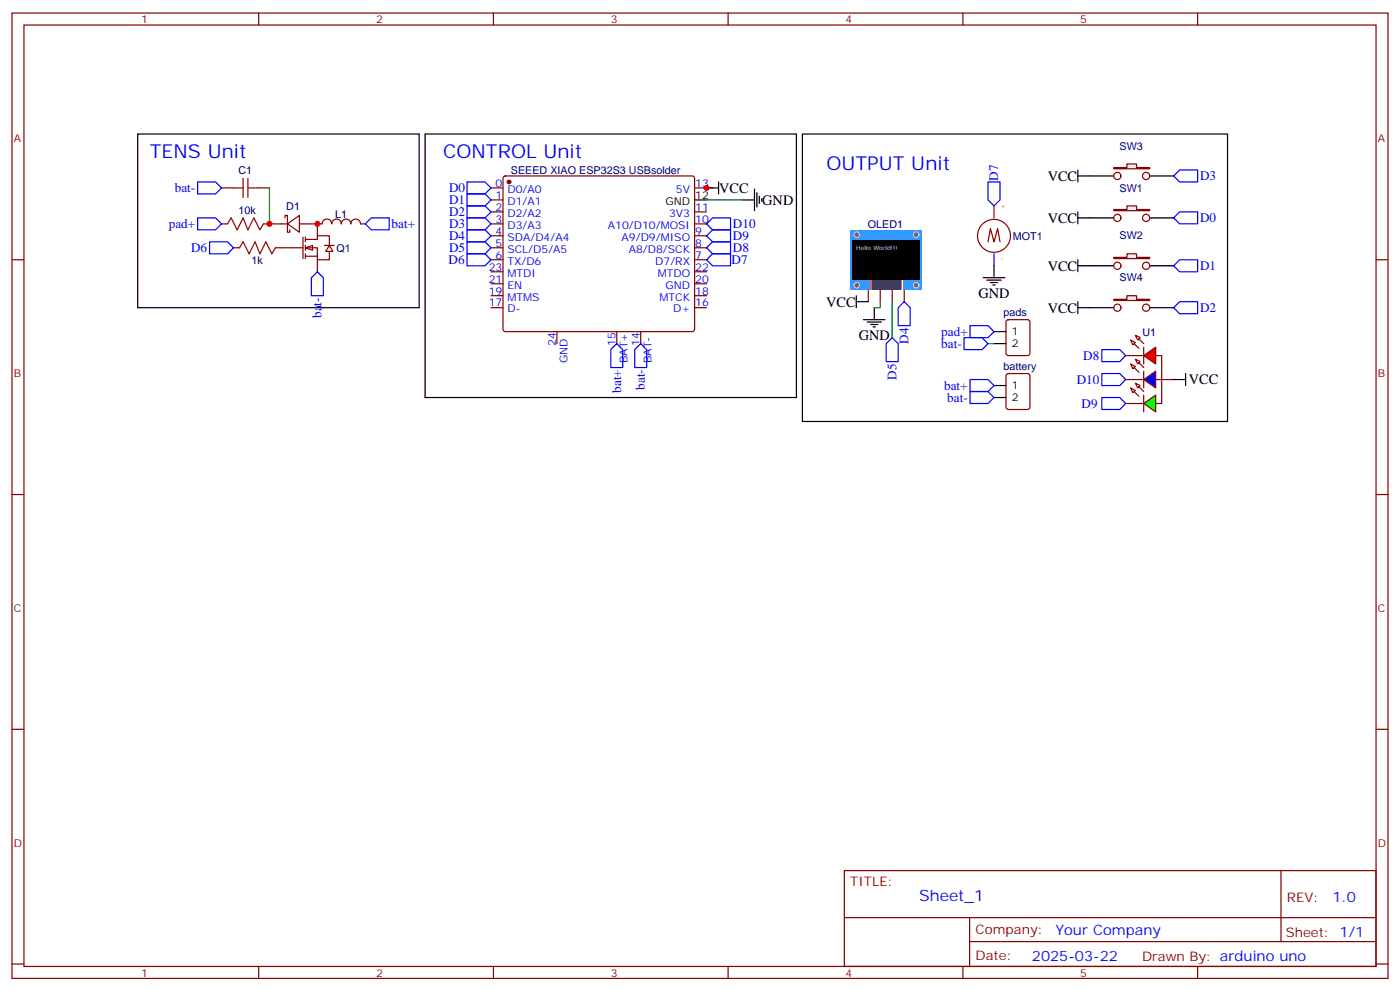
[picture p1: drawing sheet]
<svg xmlns="http://www.w3.org/2000/svg" width="412mm" height="292mm" viewBox="0 0 412 292" stroke-linecap="round" stroke-linejoin="round" font-family="sans-serif">
<g fill="none" stroke="#870000" stroke-width=".35">
<path d="M3.5 3.8h405.4v284.4h-405.4zM7.1 7.4h398.2v277.3h-398.2zM76.2 3.8v3.6M145.3 3.8v3.6M214.5 3.8v3.6M283.6 3.8v3.6M352.8 3.8v3.6M65.3 55.4h3.5M75.8 55.4h3.6M144.6 55.4h3.6M144.6 58.9h3.6M148.4 52l.5-.2h55l.5 .2 .2 .5v44.5l-.2 .5-.5 .2h-55l-.5-.3-.2-.4v-44.5z"/>
<path d="M204.6 55.4h3.5M3.5 76.5h3.6M79.4 65.9h5.3M84 64.2v-.7h.7v4.9h.7v-.7M84.7 65.9l3.5-2.4v4.9zM88.2 65.9h6.7a1.41 1.41 0 0 1 1.4-1.4 1.41 1.41 0 0 1 1.4 1.4 1.41 1.41 0 0 1 1.4-1.4 1.41 1.41 0 0 1 1.4 1.4 1.41 1.41 0 0 1 1.5-1.4 1.41 1.41 0 0 1 1.4 1.4 1.41 1.41 0 0 1 1.4-1.4 1.41 1.41 0 0 1 1.4 1.4h1.4M144.6 76.5h3.6M144.6 62.4h3.6M144.6 65.9h3.6M144.6 69.5h3.6M144.6 73h3.6M204.6 76.5h3.5"/>
<path d="M204.6 62.4h3.5M204.6 65.9h3.5M204.6 69.5h3.5M204.6 73h3.5M405.3 76.5h3.6M144.6 80h3.6M144.6 83.6h3.6M144.6 87.1h3.6M144.6 90.6h3.6M164 97.7v3.5M181.7 97.7v3.5M188.7 97.7v3.5"/>
<path d="M204.6 80h3.5M204.6 83.6h3.5M204.6 87.1h3.5M204.6 90.6h3.5M3.5 145.7h3.6M405.3 145.7h3.6M3.5 214.8h3.6M405.3 214.8h3.6M248.7 256.4h156.6v28.3h-156.6zM377.3 256.5v20.8M248.7 270.3h156.5M285.6 277.3h119.6"/>
<path d="M285.6 270.3v14.1M3.5 284h3.6M76.2 284.7v3.5M145.3 284.7v3.5M214.5 284.7v3.5M283.6 284.7v3.5M352.8 284.7v3.5M405.3 284h3.6"/>
</g>
<circle cx="149.9" cy="53.6" r=".53" fill="#870000" stroke="#870000" stroke-width=".35"/>
<path d="M204.6 58.9h3.5" fill="none" stroke="#000" stroke-width=".35"/>
<path d="M68.8 55.4h2.8M71.6 52.5v5.7M73 55.4h2.8M73 52.5v5.7" fill="none" stroke="#a10000" stroke-width=".35"/>
<g fill="#fff" stroke="#870000" stroke-width=".35">
<path d="M90 73l2.1-.7v1.4z"/>
<path d="M97 72.3l1.1 1.7h-2.1z"/>
</g>
<g fill="none" stroke="#870000" stroke-width=".35">
<path d="M65.3 65.9h1.7M68.8 73h1.8M77.6 65.9h1.8M81.1 73h8.2M89.3 69.8v6.4M90 70.5h3.5v-1h3.5v2.8M90 73h3.5v3.5h3.5v-2.5M90 75.5h3.5M90 69.8v1.4M90 72.3v1.4M90 74.8v1.4M93.5 65.9v3.6"/>
<path d="M93.5 76.5v3.5M95.6 72.3h2.8M296.6 110.2l.4-.2h5.7l.6 .5 .1 9.4-.5 .7h-5.9l-.6-.4-.1-9.5z"/>
</g>
<path d="M67 65.9l1.1-1.7 1.7 3.5 1.8-3.5 1.4 3.5 1.8-3.5 1.8 3.5 1-1.8M70.6 73l1-1.8 1.8 3.6 1.7-3.6 1.5 3.6 1.7-3.6 1.8 3.6 1-1.8" fill="none" stroke="#a10000" stroke-width=".35"/>
<path d="M321 64.2h7.1M338.7 64.2h7M292.8 113.6h3.5M292.8 117.1h3.5" fill="none" stroke="#000" stroke-width=".35"/>
<path d="M328.1 61.7h3.9v-1.1h2.8v1.1h3.9v.4h-10.6z" fill="#f0f0f0" stroke="#870000" stroke-width=".35"/>
<g fill="none" stroke="#870000" stroke-width=".35">
<circle cx="329.1" cy="64.2" r="1.06"/>
<circle cx="337.6" cy="64.2" r="1.06"/>
</g>
<path d="M321 78.3h7.1M338.7 78.3h7" fill="none" stroke="#000" stroke-width=".35"/>
<path d="M328.1 75.8h3.9v-1h2.8v1h3.9v.4h-10.6z" fill="#f0f0f0" stroke="#870000" stroke-width=".35"/>
<g fill="none" stroke="#870000" stroke-width=".35">
<path d="M334.4 98.7l1.4 .7-.7 .8zM333 100.2l1.4 .7-.7 .7zM335.1 104.7h1.8M336.9 102.3v4.9M340.4 104.7h1.8v7.1"/>
<circle cx="329.1" cy="78.3" r="1.06"/>
<circle cx="337.6" cy="78.3" r="1.06"/>
</g>
<g fill="#870000" stroke="#870000" stroke-width=".35">
<path d="M334.1 101.2l1.4 1.4z"/>
<path d="M335.5 99.8l1.4 1.4z"/>
</g>
<path d="M336.9 104.7l3.5-2.4v4.9z" fill="#f00" stroke="#870000" stroke-width=".35"/>
<path d="M331.6 104.7h3.5M331.6 111.8h3.5M342.2 111.8h3.5" fill="none" stroke="#870000" stroke-width=".35"/>
<path d="M336.9 111.8l3.5-2.5v5z" fill="#00f" stroke="#870000" stroke-width=".35"/>
<path d="M331.6 118.9h3.5M333 107.2l1.4 .7-.7 .7zM334.4 105.8l1.4 .7-.7 .7zM335.1 111.8h1.8M336.9 109.3v5M340.4 111.8h1.8" fill="none" stroke="#870000" stroke-width=".35"/>
<g fill="#870000" stroke="#870000" stroke-width=".35">
<path d="M335.5 106.9l1.4 1.4z"/>
<path d="M334.1 108.3l1.4 1.4z"/>
</g>
<path d="M336.9 118.9l3.5-2.5v4.9z" fill="#0f0" stroke="#870000" stroke-width=".35"/>
<g fill="none" stroke="#870000" stroke-width=".35">
<path d="M291 71.2l.7-3.9 1.1 3.9 1.1-3.9 .7 3.9M255.8 85.3v3.6M259.3 85.3v3.6M262.8 85.3v3.6M266.3 85.3v3.6M296.6 94.4l.4-.2h5.7l.6 .4 .1 9.4-.5 .7h-5.9l-.6-.4-.1-9.4zM333 114.3l1.4 .7-.7 .7zM334.4 112.9l1.4 .7-.7 .7zM335.1 118.9h1.8M336.9 116.4v4.9M342.2 111.8v7.1h-1.8"/>
<circle cx="292.8" cy="69.5" r="4.9"/>
</g>
<g fill="#870000" stroke="#870000" stroke-width=".35">
<path d="M335.5 113.9l1.4 1.4z"/>
<path d="M334.1 115.3l1.4 1.4z"/>
</g>
<path d="M58.2 64.2h5.3l1.8 1.7-1.8 1.8h-5.3zM61.7 71.2h5.3l1.8 1.8-1.8 1.8h-5.3zM292.8 74.8v3.5" fill="none" stroke="#00f" stroke-width=".35"/>
<path d="M292.8 60.6v3.6" fill="none" stroke="#f00" stroke-width=".35"/>
<path d="M40.6 39.5h82.9v51.1h-82.9zM236.4 39.5h125.2v84.6h-125.2zM292.8 97.7h3.5M292.8 101.2h3.5" fill="none" stroke="#000" stroke-width=".35"/>
<path d="M79.4 55.4v10.5" fill="none" stroke="#008700" stroke-width=".35"/>
<path d="M250.5 67.7h21.1v17.6h-21.1z" fill="#39f"/>
<g fill="#666" stroke="#ccc" stroke-width=".35">
<circle cx="252.4" cy="84" r=".81"/>
<circle cx="269.9" cy="84" r=".81"/>
<circle cx="252.4" cy="69.1" r=".81"/>
<circle cx="269.9" cy="69.1" r=".81"/>
</g>
<path d="M256.3 82.5h9.5v2.8h-9.5z" fill="#fff"/>
<g fill="#fc0">
<path d="M256.4 82.5h.4v2.8h-.4z"/>
<path d="M265.3 82.5h.4v2.8h-.4z"/>
</g>
<path d="M256.9 82.5h8.3v2.8h-8.3z" fill="#333"/>
<path d="M251.2 70.9h19.7v11.7h-19.7z" fill="#000"/>
<g fill="none" stroke="#000" stroke-width=".35">
<path d="M317.5 50.1v3.5M317.5 51.8h10.6M338.7 51.8h7M317.5 64.2h3.5M317.5 62.4v3.5M317.5 76.5v3.5M317.5 78.3h3.5M252.2 88.9h3.6M252.2 87.1v3.5M254.4 94.2h6.3M255.4 94.9h4.2M256.5 95.6h2.1"/>
<path d="M257.2 96.3h.7M257.5 90.6v3.6M345.7 111.8h3.5M349.2 110v3.6"/>
</g>
<path d="M345.7 51.8l1.8-1.7h5.3v3.5h-5.3zM345.7 64.2l1.8-1.8h5.3v3.5h-5.3zM345.7 78.3l1.8-1.8h5.3v3.5h-5.3zM262.8 99.4l1.8 1.8v5.3h-3.5v-5.3zM266.3 88.9l1.8 1.7v5.3h-3.5v-5.3zM324.6 103h5.2l1.8 1.7-1.8 1.8h-5.2zM324.6 110h5.2l1.8 1.8-1.8 1.8h-5.2zM324.6 117.1h5.2l1.8 1.8-1.8 1.7h-5.2z" fill="none" stroke="#00f" stroke-width=".35"/>
<path d="M259.3 88.9v1.7h-1.8M262.8 88.9v10.5" fill="none" stroke="#008700" stroke-width=".35"/>
<path d="M328.1 49.4h3.9v-1.1h2.8v1.1h3.9v.3h-10.6z" fill="#f0f0f0" stroke="#870000" stroke-width=".35"/>
<g fill="none" stroke="#870000" stroke-width=".35">
<circle cx="329.1" cy="51.8" r="1.06"/>
<circle cx="337.6" cy="51.8" r="1.06"/>
</g>
<path d="M345.7 90.6l1.8-1.7h5.3v3.5h-5.3z" fill="none" stroke="#00f" stroke-width=".35"/>
<path d="M317.5 90.6h10.6M317.5 88.9v3.5M338.7 90.6h7" fill="none" stroke="#000" stroke-width=".35"/>
<path d="M328.1 88.2h3.9v-1.1h2.8v1.1h3.9v.3h-10.6z" fill="#f0f0f0" stroke="#870000" stroke-width=".35"/>
<g fill="none" stroke="#870000" stroke-width=".35">
<circle cx="329.1" cy="90.6" r="1.06"/>
<circle cx="337.6" cy="90.6" r="1.06"/>
</g>
<g fill="none" stroke="#000" stroke-width=".35">
<path d="M125.2 39.5h109.4v77.6h-109.4zM208.1 55.4h3.6M211.7 53.6v3.5M218.7 58.9h3.5M222.2 55.7v6.4M223 56.8v4.2M223.7 57.8v2.1M224.4 58.5v.7M292.8 78.3v3.5M289.6 81.8h6.4M290.7 82.5h4.2M291.7 83.2h2.2"/>
<path d="M292.5 83.9h.7"/>
</g>
<g fill="none" stroke="#00f" stroke-width=".35">
<path d="M58.2 53.6h5.3l1.8 1.8-1.8 1.7h-5.3zM137.6 53.6h5.3l1.7 1.8-1.7 1.7h-5.3zM137.6 57.1h5.3l1.7 1.8-1.7 1.7h-5.3zM291 53.6h3.6v5.3l-1.8 1.7-1.8-1.7zM107.6 65.9l1.8-1.7h5.3v3.5h-5.3zM137.6 74.8h5.3l1.7 1.7-1.7 1.8h-5.3zM137.6 71.2h5.3l1.7 1.8-1.7 1.8h-5.3zM137.6 67.7h5.3l1.7 1.8-1.7 1.7h-5.3zM137.6 64.2h5.3l1.7 1.7-1.7 1.8h-5.3zM137.6 60.6h5.3l1.7 1.8-1.7 1.8h-5.3zM208.1 76.5l1.8-1.7h5.3v3.5h-5.3zM208.1 73l1.8-1.8h5.3v3.6h-5.3z"/>
<path d="M208.1 69.5l1.8-1.8h5.3v3.5h-5.3zM208.1 65.9l1.8-1.7h5.3v3.5h-5.3zM93.5 80l1.7 1.8v5.3h-3.5v-5.3zM284 99.4h5.3l1.7 1.8-1.7 1.8h-5.3zM285.8 95.9h5.2l1.8 1.8-1.8 1.7h-5.2zM181.7 101.2l1.7 1.8v5.3h-3.5v-5.3zM188.7 101.2l1.8 1.8v5.3h-3.5v-5.3zM285.8 111.8h5.2l1.8 1.8-1.8 1.7h-5.2zM285.8 115.3h5.2l1.8 1.8-1.8 1.8h-5.2z"/>
</g>
<path d="M208.1 55.4h1.8M208.1 58.9h10.6M291 101.2h1.8" fill="none" stroke="#008700" stroke-width=".35"/>
<g fill="#c00">
<circle cx="93.5" cy="65.9" r=".88"/>
<circle cx="79.4" cy="65.9" r=".88"/>
<circle cx="208.1" cy="55.4" r=".88"/>
</g>
<g font-size="5.6" fill="#00f">
<text x="44.1" y="46.5">TENS Unit</text>
<text x="130.5" y="46.5">CONTROL Unit</text>
<text x="243.4" y="50.1">OUTPUT Unit</text>
</g>
<text font-size="4.6" fill="#00f" x="270.8" y="265.5">Sheet_1</text>
<g font-size="4.2">
<text x="308.6" y="53.3">VCC</text>
<text x="211.8" y="56.8">VCC</text>
<text x="224.5" y="60.3">GND</text>
<text x="308.6" y="65.6">VCC</text>
<text x="308.6" y="79.7">VCC</text>
<text x="288.2" y="87.9">GND</text>
<text x="243.3" y="90.3">VCC</text>
<text x="308.6" y="92.1">VCC</text>
<text x="252.9" y="100.2">GND</text>
<text x="350.2" y="113.2">VCC</text>
</g>
<g font-size="4.2" fill="#00f">
<text x="392.5" y="265.7">1.0</text>
<text x="310.9" y="275.3">Your Company</text>
<text x="304" y="283.1">2025-03-22</text>
</g>
<g font-size="3.9" fill="#00f">
<text x="294.1" y="53.3" transform="rotate(-90 294.1 53.3)">D7</text>
<text x="353.5" y="53.1">D3</text>
<text x="51.5" y="56.6">bat-</text>
<text x="132.3" y="56.6">D0</text>
<text x="132.3" y="60.1">D1</text>
<text x="132.3" y="63.7">D2</text>
<text x="353.5" y="65.5">D0</text>
<text x="49.7" y="67.2">pad+</text>
<text x="115.4" y="67.2">bat+</text>
<text x="132.3" y="70.7">D4</text>
<text x="132.3" y="67.2">D3</text>
<text x="215.9" y="67.2">D10</text>
<text x="215.9" y="70.8">D9</text>
<text x="56.3" y="74.2">D6</text>
<text x="132.1" y="77.8">D6</text>
<text x="132.3" y="74.2">D5</text>
<text x="215.5" y="77.8">D7</text>
<text x="215.9" y="74.3">D8</text>
<text x="353.5" y="79.6">D1</text>
<text x="94.7" y="93.7" transform="rotate(-90 94.7 93.7)">bat-</text>
<text x="353.5" y="91.9">D2</text>
<text x="267.6" y="101.2" transform="rotate(-90 267.6 101.2)">D4</text>
<text x="277.3" y="98.9">pad+</text>
<text x="277.3" y="102.5">bat-</text>
<text x="319.1" y="106">D8</text>
<text x="264.1" y="111.8" transform="rotate(-90 264.1 111.8)">D5</text>
<text x="317.2" y="113">D10</text>
<text x="182.9" y="115.7" transform="rotate(-90 182.9 115.7)">bat+</text>
<text x="190" y="114.8" transform="rotate(-90 190 114.8)">bat-</text>
<text x="278.1" y="114.8">bat+</text>
<text x="279" y="118.3">bat-</text>
<text x="318.6" y="120.2">D9</text>
</g>
<g font-size="3.9" fill="#800">
<text x="250.5" y="261">TITLE:</text>
<text x="379.1" y="265.7">REV:</text>
<text x="287.4" y="275.2">Company:</text>
<text x="378.7" y="275.8">Sheet: 1/1</text>
<text x="287.4" y="282.9">Date:</text>
<text x="336.4" y="283">Drawn By: arduino uno</text>
</g>
<g font-size="3.2" fill="#800">
<text x="41.6" y="6.8">1</text>
<text x="110.8" y="6.8">2</text>
<text x="179.9" y="6.8">3</text>
<text x="249.1" y="6.8">4</text>
<text x="318.2" y="6.8">5</text>
<text x="4.1" y="41.9">A</text>
<text x="405.9" y="41.9">A</text>
<text x="4.1" y="111.1">B</text>
<text x="405.9" y="111.1">B</text>
<text x="4.1" y="180.2">C</text>
<text x="405.9" y="180.2">C</text>
<text x="4.1" y="249.4">D</text>
<text x="405.9" y="249.4">D</text>
<text x="41.6" y="287.7">1</text>
<text x="110.8" y="287.7">2</text>
<text x="179.9" y="287.7">3</text>
<text x="249.1" y="287.7">4</text>
<text x="318.2" y="287.7">5</text>
</g>
<g font-size="3.2" fill="#000080">
<text x="329.8" y="44.1">SW3</text>
<text x="70.2" y="51.2">C1</text>
<text x="150.5" y="51.2">SEEED XIAO ESP32S3 USBsolder</text>
<text x="329.8" y="56.4">SW1</text>
<text x="70.2" y="63.1">10k</text>
<text x="84.3" y="61.8">D1</text>
<text x="98.8" y="64.2">L1</text>
<text x="255.7" y="67.1">OLED1</text>
<text x="298.4" y="70.6">MOT1</text>
<text x="329.8" y="70.5">SW2</text>
<text x="74.1" y="77.7">1k</text>
<text x="99.1" y="74.1">Q1</text>
<text x="329.8" y="82.9">SW4</text>
<text x="295.6" y="93.1">pads</text>
<text x="336.6" y="98.8">U1</text>
<text x="295.6" y="109">battery</text>
</g>
<g font-size="3.2" fill="#00f">
<text x="146" y="55">0</text>
<text x="146" y="58.5">1</text>
<text x="149.5" y="56.8">D0/A0</text>
<text x="199.1" y="56.8">5V</text>
<text x="204.8" y="55">13</text>
<text x="146" y="62.1">2</text>
<text x="146" y="65.6">3</text>
<text x="149.5" y="60.3">D1/A1</text>
<text x="149.5" y="63.8">D2/A2</text>
<text x="197.1" y="63.8">3V3</text>
<text x="204.8" y="65.6">10</text>
<text x="204.8" y="62.1">11</text>
<text x="146" y="69.1">4</text>
<text x="149.5" y="67.3">D3/A3</text>
<text x="149.5" y="70.9">SDA/D4/A4</text>
<text x="179.1" y="67.3">A10/D10/MOSI</text>
<text x="183.1" y="70.9">A9/D9/MISO</text>
<text x="204.8" y="69.1">9</text>
<text x="146" y="72.6">5</text>
<text x="146" y="76.2">6</text>
<text x="149.5" y="74.4">SCL/D5/A5</text>
<text x="149.5" y="77.9">TX/D6</text>
<text x="185.2" y="74.4">A8/D8/SCK</text>
<text x="193" y="77.9">D7/RX</text>
<text x="204.8" y="76.2">7</text>
<text x="204.8" y="72.6">8</text>
<text x="144" y="79.7">23</text>
<text x="144" y="83.2">21</text>
<text x="149.5" y="81.5">MTDI</text>
<text x="193.7" y="81.5">MTDO</text>
<text x="204.8" y="79.7">22</text>
<text x="204.8" y="83.2">20</text>
<text x="144" y="86.7">19</text>
<text x="149.5" y="85">EN</text>
<text x="149.5" y="88.5">MTMS</text>
<text x="194.3" y="88.5">MTCK</text>
<text x="196" y="85">GND</text>
<text x="204.8" y="86.7">18</text>
<text x="144" y="90.3">17</text>
<text x="149.5" y="92">D-</text>
<text x="198.3" y="92">D+</text>
<text x="204.8" y="90.3">16</text>
<text x="163.7" y="101.9" transform="rotate(-90 163.7 101.9)">24</text>
<text x="181.3" y="101.9" transform="rotate(-90 181.3 101.9)">15</text>
<text x="188.4" y="101.9" transform="rotate(-90 188.4 101.9)">14</text>
<text x="167.2" y="107" transform="rotate(-90 167.2 107)">GND</text>
<text x="184.9" y="107" transform="rotate(-90 184.9 107)">BAT+</text>
<text x="191.9" y="107" transform="rotate(-90 191.9 107)">BAT-</text>
</g>
<g font-size="3.2">
<text x="204.8" y="58.5">12</text>
<text x="196" y="60.3">GND</text>
<text x="298.1" y="98.7">1</text>
<text x="298.1" y="102.3">2</text>
<text x="298.1" y="114.6">1</text>
<text x="298.1" y="118.1">2</text>
</g>
<text font-size="1.8" fill="#f00" x="296" y="61.6" transform="rotate(-90 296 61.6)">+</text>
<text font-size="1.8" fill="#fff" x="252.2" y="73.7">Hello World!!!</text>
<text font-size="1.8" fill="#00f" x="295.6" y="76.6" transform="rotate(-90 295.6 76.6)">-</text>
</svg>
